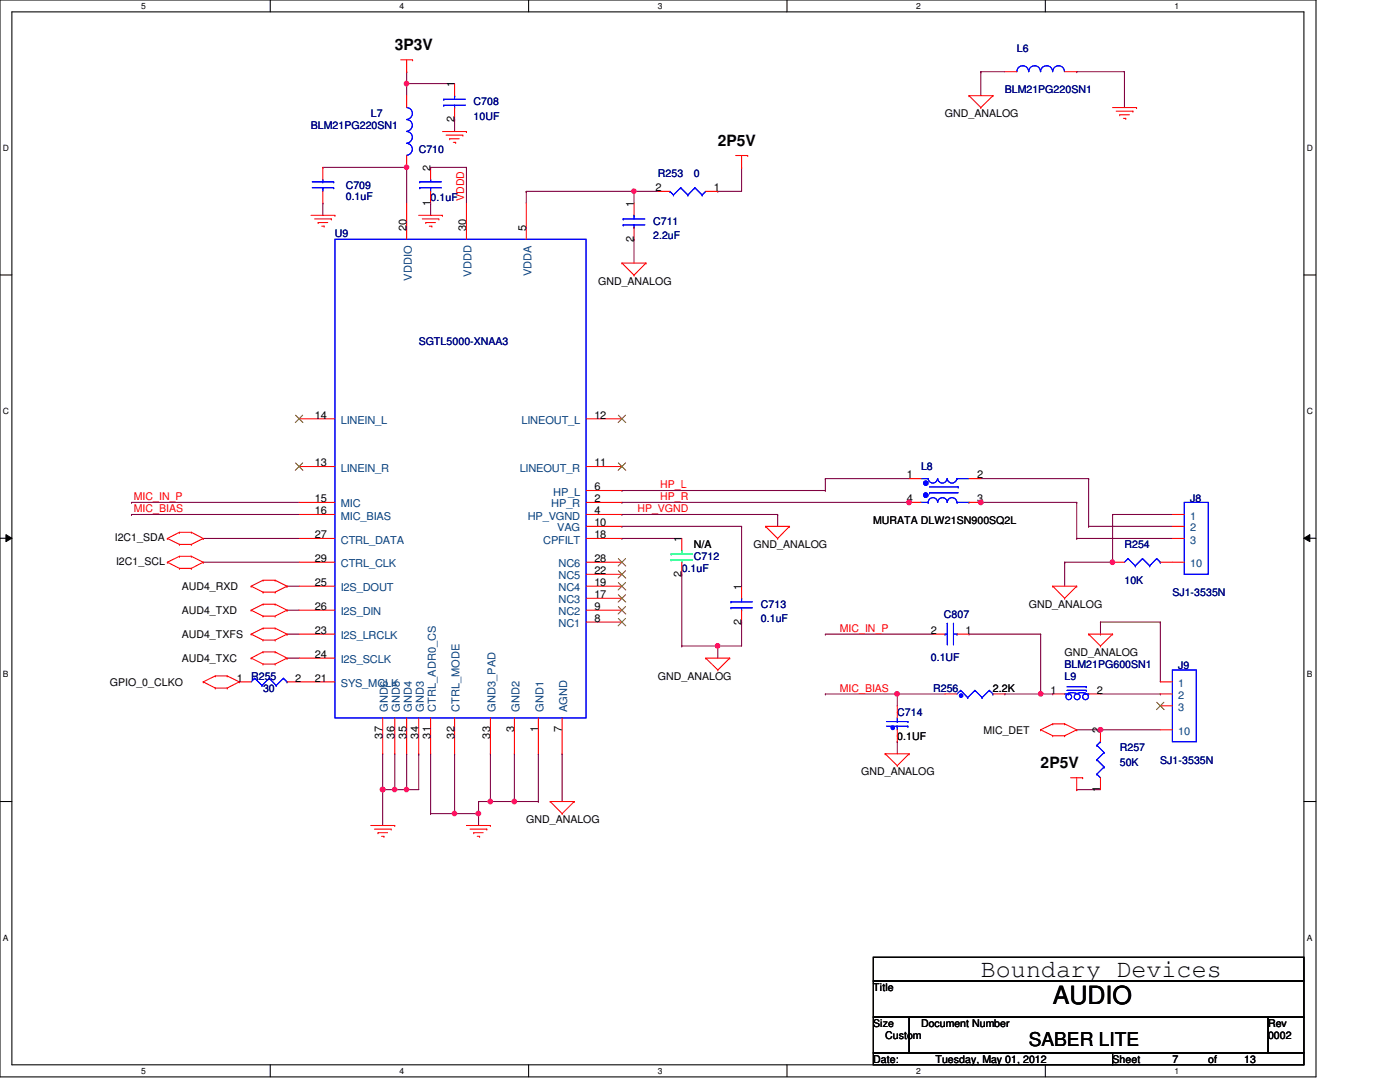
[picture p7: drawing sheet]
<svg xmlns="http://www.w3.org/2000/svg" width="279mm" height="216mm" viewBox="0 0 279 216" stroke-linecap="round" stroke-linejoin="round" font-family="sans-serif">
<path d="M0 0h262.6v214.9h-262.6zM2.4 2.4h257.8v210.1h-257.8z" fill="none" stroke="#000" stroke-width=".21"/>
<g fill="#fff">
<path d="M28.2 .3h.9v1.9h-.9z"/>
<path d="M28.2 212.7h.9v1.9h-.9z"/>
</g>
<path d="M53.9 0v2.4M53.9 212.5v2.3" fill="none" stroke="#000" stroke-width=".21"/>
<g fill="#fff">
<path d="M79.7 .3h.9v1.9h-.9z"/>
<path d="M79.7 212.7h.9v1.9h-.9z"/>
</g>
<path d="M105.5 0v2.4M105.5 212.5v2.3" fill="none" stroke="#000" stroke-width=".21"/>
<g fill="#fff">
<path d="M131.3 .3h.9v1.9h-.9z"/>
<path d="M131.3 212.7h.9v1.9h-.9z"/>
</g>
<path d="M157.1 0v2.4M157.1 212.5v2.3" fill="none" stroke="#000" stroke-width=".21"/>
<g fill="#fff">
<path d="M182.8 .3h1v1.9h-1z"/>
<path d="M182.8 212.7h1v1.9h-1z"/>
</g>
<path d="M208.6 0v2.4M208.6 212.5v2.3" fill="none" stroke="#000" stroke-width=".21"/>
<g fill="#fff">
<path d="M234.4 .3h.9v1.9h-.9z"/>
<path d="M234.4 212.7h.9v1.9h-.9z"/>
<path d="M.6 28.6h1.2v1.9h-1.2z"/>
<path d="M260.8 28.6h1.2v1.9h-1.2z"/>
<path d="M.6 81.1h1.2v1.9h-1.2z"/>
<path d="M260.8 81.1h1.2v1.9h-1.2z"/>
</g>
<path d="M0 54.9h2.4M260.2 54.9h2.4" fill="none" stroke="#000" stroke-width=".21"/>
<g fill="#fff">
<path d="M.6 133.6h1.1v2h-1.1z"/>
<path d="M260.8 133.6h1.2v2h-1.2z"/>
</g>
<path d="M0 107.4h2.4M260.2 107.4h2.4" fill="none" stroke="#000" stroke-width=".21"/>
<path d="M1.2 106.7l1.2 .7-1.2 .7zM260.2 107.4l1.2-.7v1.4z" fill="#000"/>
<path d="M1.2 106.7l1.2 .7-1.2 .7zM260.2 107.4l1.2-.7v1.4z" fill="none" stroke="#000" stroke-width=".2"/>
<g fill="#fff">
<path d="M.6 186.2h1.1v1.9h-1.1z"/>
<path d="M260.8 186.2h1.2v1.9h-1.2z"/>
</g>
<path d="M0 159.9h2.4M260.2 159.9h2.4" fill="none" stroke="#000" stroke-width=".21"/>
<path d="M200.5 138.5h.1M200.5 138.5h9.6M210.1 138.5h.1M219.6 138.5h12M231.6 138.5h.1" fill="none" stroke="#800040" stroke-width=".21"/>
<circle cx="207.7" cy="138.4" r=".46" fill="#f0f"/>
<circle cx="207.7" cy="138.4" r=".46" fill="none" stroke="#f0f" stroke-width=".21"/>
<path d="M179.1 138.5h.1M179.1 138.5v2.3M207.7 126.5h.1M207.7 126.5v12" fill="none" stroke="#800040" stroke-width=".21"/>
<circle cx="179" cy="138.4" r=".46" fill="#f0f"/>
<circle cx="179" cy="138.4" r=".46" fill="none" stroke="#f0f" stroke-width=".21"/>
<g fill="none" stroke="#800040" stroke-width=".21">
<path d="M164.7 138.5h.1M164.7 138.5h23.9M179.1 138.5h.1M193.4 126.5h.1M193.4 126.5h14.3M219.6 124.1h.1M219.6 126.5h.1M219.6 124.1h12M219.6 124.1v2.4M231.6 124.1h.1M231.6 124.1v12M179.1 148h.1"/>
<path d="M179.1 148v2.4M219.6 145.6h.1M219.6 145.6h12"/>
</g>
<circle cx="219.6" cy="145.6" r=".46" fill="#f0f"/>
<circle cx="219.6" cy="145.6" r=".46" fill="none" stroke="#f0f" stroke-width=".21"/>
<g fill="none" stroke="#800040" stroke-width=".21">
<path d="M217.3 95.5h.1M217.3 95.5v9.5M181.4 100.2h.1M181.4 100.2h2.4M212.5 112.2h.1M212.5 112.2v4.8M214.9 107.4h.1M214.9 100.2h.1M214.9 107.4h19.1M214.9 100.2v7.2M217.3 105h.1M217.3 105h16.7"/>
<path d="M214.9 157.6h.1M214.9 145.6h.1M214.9 157.6h4.7M214.9 145.6h4.7"/>
</g>
<circle cx="181.4" cy="100.2" r=".46" fill="#f0f"/>
<circle cx="181.4" cy="100.2" r=".46" fill="none" stroke="#f0f" stroke-width=".21"/>
<path d="M195.7 100.2h.1M195.7 100.2h19.2" fill="none" stroke="#800040" stroke-width=".21"/>
<circle cx="195.7" cy="100.2" r=".47" fill="#f0f"/>
<circle cx="195.7" cy="100.2" r=".47" fill="none" stroke="#f0f" stroke-width=".21"/>
<path d="M222 102.7h.1M222 112.2h.1M222 102.7h12M222 102.7v9.5" fill="none" stroke="#800040" stroke-width=".21"/>
<circle cx="222" cy="112.2" r=".46" fill="#f0f"/>
<circle cx="222" cy="112.2" r=".46" fill="none" stroke="#f0f" stroke-width=".21"/>
<g fill="none" stroke="#800040" stroke-width=".21">
<path d="M195.7 14.3h.1M195.7 14.3h4.8M195.7 14.3v4.8M214.9 14.3h.1M214.9 14.3h9.5M224.4 14.3h.1M224.4 14.3v7.2M124.1 97.9h.1M124.1 97.9h40.6M164.7 95.5h.1M164.7 97.9h.1M164.7 95.5h16.7"/>
<path d="M164.7 95.5v2.4M195.7 95.5h21.6M217.3 95.5h.1M124.1 100.2h.1M124.1 100.2h57.3M193.4 100.2h.1M193.4 100.2h2.3M212.5 112.2h.1M212.5 112.2h9.5M57.3 121.8h.1M57.3 126.5h.1M57.3 121.8h2.4"/>
<path d="M57.3 126.5h2.4M85.9 150.4h.1M85.9 150.4v11.9M90.7 150.4h.1M90.7 150.4v11.9M90.7 162.3h.1M90.7 162.3h4.8"/>
</g>
<circle cx="95.5" cy="162.3" r=".46" fill="#f0f"/>
<circle cx="95.5" cy="162.3" r=".46" fill="none" stroke="#f0f" stroke-width=".21"/>
<circle cx="90.7" cy="162.3" r=".45" fill="#f0f"/>
<circle cx="90.7" cy="162.3" r=".45" fill="none" stroke="#f0f" stroke-width=".21"/>
<g fill="none" stroke="#800040" stroke-width=".21">
<path d="M64.4 33.4h.1M64.4 33.4h16.8M85.9 33.4h.1M85.9 33.4h7.2M93.1 33.4h.1M93.1 33.4v7.2M64.4 40.6h.1M64.4 40.6v2.4M85.9 40.6h.1M85.9 40.6v2.4M40.6 112.2h.1M40.6 112.2h19.1"/>
<path d="M124.1 105h.1M124.1 107.4h.1M124.1 105h23.9M124.1 107.4h12M148 105h.1M148 105v12M155.2 102.7h.1M155.2 102.7v2.3M143.3 128.9h.1M143.3 128.9v2.4M81.2 157.6h.1M81.2 150.4h.1"/>
<path d="M81.2 157.6h2.4M81.2 150.4v7.2"/>
</g>
<circle cx="81.1" cy="157.5" r=".45" fill="#f0f"/>
<circle cx="81.1" cy="157.5" r=".45" fill="none" stroke="#f0f" stroke-width=".21"/>
<path d="M76.4 157.6h.1M76.4 157.6h2.4M95.5 159.9h.1M95.5 159.9h2.4" fill="none" stroke="#800040" stroke-width=".21"/>
<circle cx="76.4" cy="157.5" r=".46" fill="#f0f"/>
<circle cx="76.4" cy="157.5" r=".46" fill="none" stroke="#f0f" stroke-width=".21"/>
<path d="M78.8 157.6h.1M78.8 157.6h2.4" fill="none" stroke="#800040" stroke-width=".21"/>
<circle cx="78.8" cy="157.5" r=".45" fill="#f0f"/>
<circle cx="78.8" cy="157.5" r=".45" fill="none" stroke="#f0f" stroke-width=".21"/>
<path d="M76.4 150.4h.1M76.4 150.4v7.2M83.6 150.4h.1M83.6 150.4v7.2M97.9 159.9h4.8M102.7 150.4h.1M102.7 159.9h.1M102.7 150.4v9.5M107.4 150.4h.1M107.4 150.4v9.5M95.5 162.3h.1M95.5 162.3v2.4" fill="none" stroke="#800040" stroke-width=".21"/>
<circle cx="102.6" cy="159.9" r=".46" fill="#f0f"/>
<circle cx="102.6" cy="159.9" r=".46" fill="none" stroke="#f0f" stroke-width=".21"/>
<path d="M76.4 157.6h.1M76.4 157.6v7.1M78.8 150.4h.1M78.8 150.4v7.2M112.2 150.4h.1M112.2 150.4v9.5" fill="none" stroke="#800040" stroke-width=".21"/>
<circle cx="76.4" cy="157.5" r=".46" fill="#f0f"/>
<circle cx="76.4" cy="157.5" r=".46" fill="none" stroke="#f0f" stroke-width=".21"/>
<path d="M97.9 150.4h.1M97.9 150.4v9.5" fill="none" stroke="#800040" stroke-width=".21"/>
<circle cx="97.8" cy="159.9" r=".46" fill="#f0f"/>
<circle cx="97.8" cy="159.9" r=".46" fill="none" stroke="#f0f" stroke-width=".21"/>
<path d="M105 38.2h.1M105 38.2v2.4M126.5 38.2h.1M126.5 38.2v2.4M143.3 38.2h.1M148 33.4h.1M148 33.4v4.8h-4.7M126.5 47.8h.1M126.5 47.8v4.7M143.3 128.9h.1M143.3 128.9h4.7" fill="none" stroke="#800040" stroke-width=".21"/>
<circle cx="143.2" cy="128.9" r=".46" fill="#f0f"/>
<circle cx="143.2" cy="128.9" r=".46" fill="none" stroke="#f0f" stroke-width=".21"/>
<path d="M105 38.2h.1M105 38.2h21.5M136.1 114.6h.1M136.1 114.6v14.3M148 124.1h.1M148 124.1v4.8" fill="none" stroke="#800040" stroke-width=".21"/>
<circle cx="126.5" cy="38.2" r=".45" fill="#f0f"/>
<circle cx="126.5" cy="38.2" r=".45" fill="none" stroke="#f0f" stroke-width=".21"/>
<path d="M81.2 33.4h.1M81.2 33.4v7.2M126.5 38.2h.1M126.5 38.2h4.8M26.2 102.7h.1M26.2 102.7h33.5M124.1 102.7h.1M124.1 102.7h31.1" fill="none" stroke="#800040" stroke-width=".21"/>
<circle cx="81.1" cy="33.4" r=".45" fill="#f0f"/>
<circle cx="81.1" cy="33.4" r=".45" fill="none" stroke="#f0f" stroke-width=".21"/>
<path d="M81.2 16.7h.1M81.2 16.7v2.4M90.7 23.9h.1M90.7 23.9v2.3M26.2 100.2h.1M26.2 100.2h33.5M40.6 107.4h.1M40.6 107.4h19.1M85.9 162.3h.1M85.9 162.3h4.8" fill="none" stroke="#800040" stroke-width=".21"/>
<circle cx="81.1" cy="16.7" r=".46" fill="#f0f"/>
<circle cx="81.1" cy="16.7" r=".46" fill="none" stroke="#f0f" stroke-width=".21"/>
<g fill="none" stroke="#800040" stroke-width=".21">
<path d="M81.2 16.7h.1M81.2 14.3h.1M81.2 16.7h9.5M81.2 14.3v2.4M57.3 117h.1M57.3 117h2.4M57.3 131.3h.1M57.3 131.3h2.4M136.1 128.9h.1M136.1 128.9h7.2M164.7 126.5h.1M164.7 126.5h21.5"/>
<path d="M95.5 159.9h.1M95.5 159.9v2.4M102.7 159.9h4.7M107.4 159.9h.1"/>
</g>
<g fill="none" stroke="#f00" stroke-width=".21">
<path d="M80 11.9h2.3M81.2 14.3h.1M81.2 11.9v2.4M82.3 11.9h.1M193.4 19.1h.1M193.4 19.1h4.8M193.4 19.1l2.3 2.4M198.2 19.1h.1M198.2 19.1l-2.5 2.4M64.4 33.4v2.4M64.4 38.2v2.4M88.3 26.2h4.8"/>
<path d="M89 27h3.4M89.7 27.7h.1M89.7 27.7h2M90.5 28.4h.4M90.9 28.4h.1M92.4 27h.1M93.1 26.2h.1M131.3 38.2h2.4M140.8 38.2h2.5M146.8 31h2.4M148 33.4h.1M148 31v2.4"/>
<path d="M149.2 31h.1M195.7 21.5h.1M222 21.5h4.8M222.8 22.2h3.3M223.5 22.9h.1M223.5 22.9h1.9M224.2 23.6h.5M224.7 23.6h.1M226.1 22.2h.1M226.8 21.5h.1M62.1 43h4.7M62.8 43.7h3.3"/>
<path d="M63.5 44.4h.1M63.5 44.4h1.9M64.2 45.1h.5M64.7 45.1h.1M66.1 43.7h.1M66.8 43h.1M83.6 43h4.7M84.3 43.7h3.3M85 44.4h.1M85 44.4h1.9M85.7 45.1h.5M86.2 45.1h.1"/>
<path d="M87.6 43.7h.1M88.3 43h.1M124.1 52.5h.1M124.1 52.5h4.8M124.1 52.5l2.4 2.4M126.5 54.9h.1M128.9 52.5h.1M128.9 52.5l-2.4 2.4M33.4 112.2h.1M33.4 107.4h.1M33.4 112.2l2.4 1.2M33.4 107.4l2.4 1.2"/>
<path d="M35.8 113.4h.1M35.8 111h.1M35.8 108.6h.1M35.8 106.2h.1M35.8 113.4h2.4M35.8 111h2.4M35.8 111l-2.4 1.2M35.8 108.6h2.4M35.8 106.2h2.4M35.8 106.2l-2.4 1.2M38.2 113.4h.1M38.2 111h.1"/>
<path d="M38.2 108.6h.1M38.2 106.2h.1M38.2 111l2.4 1.2M38.2 106.2l2.4 1.2M40.6 112.2h.1M40.6 107.4h.1M40.6 112.2l-2.4 1.2M40.6 107.4l-2.4 1.2M50.1 117h.1M50.1 117l2.4 1.2M52.5 115.8h.1M52.5 118.2h.1"/>
<path d="M52.5 115.8l-2.4 1.2M52.5 115.8h2.4M52.5 118.2h2.4M54.9 115.8h.1M54.9 118.2h.1M54.9 115.8l2.4 1.2M57.3 117h.1M57.3 117l-2.4 1.2M152.8 105h.1M152.8 105h4.8M152.8 105l2.4 2.4M155.2 107.4h.1"/>
<path d="M157.6 105h.1M157.6 105l-2.4 2.4M210.1 117h.1M210.1 117h4.8M210.1 117l2.4 2.4M212.5 119.4h.1M214.9 117h.1M214.9 117l-2.4 2.4M222 112.2h2.4M231.6 112.2h2.4M40.6 136.1h.1M40.6 136.1l2.4 1.2"/>
<path d="M43 134.9h.1M43 137.3h.1M43 134.9l-2.4 1.2M43 134.9h2.3M43 137.3h2.3M45.3 134.9h.1M45.3 137.3h.1M45.3 134.9l2.5 1.2M47.8 136.1h.1M47.8 136.1l-2.5 1.2M50.1 126.5h.1M50.1 121.8h.1"/>
<path d="M50.1 131.3h.1M50.1 126.5l2.4 1.2M50.1 121.8l2.4 1.1M50.1 131.3l2.4 1.2M52.5 125.3h.1M52.5 127.7h.1M52.5 120.6h.1M52.5 122.9h.1M52.5 130.1h.1M52.5 132.5h.1M52.5 125.3l-2.4 1.2M52.5 125.3h2.4"/>
<path d="M52.5 127.7h2.4M52.5 120.6l-2.4 1.2M52.5 120.6h2.4M52.5 122.9h2.4M52.5 130.1l-2.4 1.2M52.5 130.1h2.4M52.5 132.5h2.4M54.9 125.3h.1M54.9 127.7h.1M54.9 120.6h.1M54.9 122.9h.1M54.9 130.1h.1"/>
<path d="M54.9 132.5h.1M54.9 125.3l2.4 1.2M54.9 120.6l2.4 1.2M54.9 130.1l2.4 1.2M57.3 126.5h.1M57.3 121.8h.1M57.3 131.3h.1M57.3 126.5l-2.4 1.2M57.3 121.8l-2.4 1.1M57.3 131.3l-2.4 1.2M140.8 131.3h.1M140.8 131.3h4.8"/>
<path d="M140.8 131.3l2.5 2.4M143.3 133.7h.1M145.6 131.3h.1M145.6 131.3l-2.3 2.4M217.3 126.5h.1M217.3 126.5h4.7M217.3 126.5l2.3 2.4M219.6 128.9h.1M222 126.5h.1M222 126.5l-2.4 2.4M109.8 159.9h.1M109.8 159.9h4.8"/>
<path d="M109.8 159.9l2.4 2.4M114.6 159.9h.1M114.6 159.9l-2.4 2.4M176.7 150.4h.1M176.7 150.4h4.7M176.7 150.4l2.4 2.4M179.1 152.8h.1M181.4 150.4h.1M181.4 150.4l-2.3 2.4M207.7 145.6h.1M207.7 145.6l2.4 1.2M210.1 144.4h.1"/>
<path d="M210.1 146.8h.1M210.1 144.4l-2.4 1.2M210.1 144.4h2.4M210.1 146.8h2.4M212.5 144.4h.1M212.5 146.8h.1M212.5 144.4l2.4 1.2M213.7 155.2h2.4M214.9 145.6h.1M214.9 157.6h.1M214.9 145.6l-2.4 1.2M214.9 155.2v2.4"/>
<path d="M216.1 155.2h.1M74 164.7h4.8M74.7 165.4h3.4M75.4 166.2h.1M75.4 166.2h1.9M76.2 166.9h.4M76.6 166.9h.1M78.1 165.4h.1M78.8 164.7h.1M93.1 164.7h4.8M93.8 165.4h3.4M94.5 166.2h.1"/>
<path d="M94.5 166.2h1.9M95.2 166.9h.5M95.7 166.9h.1M97.2 165.4h.1M97.9 164.7h.1M112.2 162.3h.1"/>
</g>
<path d="M174.3 191h85.9v4.7h-85.9zM174.3 195.7h85.9v7.2h-85.9zM174.3 202.9h7.1v7.2h-7.1zM174.3 210.1h47.7v2.4h-47.7zM181.4 202.9h71.7v7.2h-71.7zM222 210.1h38.2v2.4h-38.2zM253.1 202.9h7.1v7.2h-7.1z" fill="none" stroke="#000" stroke-width=".21"/>
<g fill="none" stroke="#00f" stroke-width=".21">
<path d="M62.3 37.5h4.3M62.3 36.3h4.3M64.4 36.3h.1M64.4 37.5h.1M64.4 35.8v.5M64.4 37.5v.7M66.6 37.5h.1M66.6 36.3h.1M133.7 38.2h.1M133.7 38.2l.7 .7M134.4 38.9h.1M135.8 37.5h.1"/>
<path d="M135.8 37.5l1.5 1.4M135.8 37.5l-1.4 1.4M137.3 38.9h.1M138.7 37.5h.1M138.7 37.5l1.4 1.4M138.7 37.5l-1.4 1.4M140.1 38.9h.1M140.8 38.2l-.7 .7M225.1 111.5h.1M225.1 111.5l-.7 .7M225.1 111.5l1.5 1.4M226.6 112.9h.1"/>
<path d="M228 111.5h.1M228 111.5l-1.4 1.4M228 111.5l1.4 1.4M229.4 112.9h.1M230.8 111.5h.1M230.8 111.5l-1.4 1.4M230.8 111.5l.8 .7M231.6 112.2h.1M191.7 137.8h.1M191.7 137.8l-.7 .7M191.7 137.8l1.4 1.4M193.1 139.2h.1"/>
<path d="M194.6 137.8h.1M194.6 137.8l-1.5 1.4M194.6 137.8l1.4 1.4M196 139.2h.1M197.4 137.8h.1M197.4 137.8l-1.4 1.4M197.4 137.8l.8 .7M198.2 138.5h.1"/>
</g>
<circle cx="191.8" cy="138.8" r=".34" fill="#00f"/>
<g fill="none" stroke="#00f" stroke-width=".21">
<path d="M191.7 137.8h.1M191.7 137.8l-.7 .7M191.7 137.8l1.4 1.4M193.1 139.2h.1M194.6 137.8h.1M194.6 137.8l-1.5 1.4M194.6 137.8l1.4 1.4M196 139.2h.1M197.4 137.8h.1M197.4 137.8l-1.4 1.4M197.4 137.8l.8 .7M198.2 138.5h.1"/>
<circle cx="191.8" cy="138.8" r=".34"/>
</g>
<circle cx="191.8" cy="138.8" r=".34" fill="#00f"/>
<g fill="none" stroke="#00f" stroke-width=".21">
<path d="M202.9 14.3a1.16 1.16 0 0 1 1.2-1.2 1.16 1.16 0 0 1 1.2 1.2M205.3 14.3a1.16 1.16 0 0 1 1.2-1.2 1.16 1.16 0 0 1 1.1 1.2M207.7 14.3a1.19 1.19 0 0 1 1.2-1.2 1.19 1.19 0 0 1 1.2 1.2M210.1 14.3a1.16 1.16 0 0 1 1.2-1.2 1.16 1.16 0 0 1 1.1 1.2M183.8 95.5h1.5M184.8 96.2h.1M185.3 95.5h.1M185.5 98.3h.1M185.5 97.2h5.7M185.5 98.3h5.7M187.1 95.5a.93 .93 0 0 1-.9 .9 .93 .93 0 0 1-.9-.9M189 95.5a.93 .93 0 0 1-.9 .9 .93 .93 0 0 1-.9-.9"/>
<path d="M191 95.5a.95 .95 0 0 1-1 .9 .95 .95 0 0 1-.9-.9M191 95.5h.1M191 95.5h2.4M191.2 97.2h.1M148 119.4h.1M148 119.4v.7M183.8 100.2h1.5M185.3 100.2h.1M185.3 100.2a.93 .93 0 0 1 .9-.9 .93 .93 0 0 1 .9 .9M187.2 100.2a.93 .93 0 0 1 .9-.9 .93 .93 0 0 1 .9 .9M189.1 100.2a.95 .95 0 0 1 .9-.9 .95 .95 0 0 1 1 .9M191 100.2h.1"/>
<path d="M191 100.2h2.4M145.9 120.1h.1M145.9 121.3h.1M145.9 120.1h4.3M145.9 121.3h4.3M148 121.8h.1M148 121.3v.5"/>
<circle cx="191.8" cy="138.8" r=".34"/>
</g>
<path d="M200.5 14.3h2.4M212.5 14.3h2.4M148 117v2.4M148 121.8v2.3M188.6 138.5h2.4M198.2 138.5h2.3" fill="none" stroke="#f00" stroke-width=".21"/>
<circle cx="184.7" cy="98.8" r=".46" fill="#00f"/>
<circle cx="184.7" cy="98.8" r=".46" fill="none" stroke="#00f" stroke-width=".21"/>
<circle cx="184.8" cy="96.4" r=".45" fill="#00f"/>
<g fill="none" stroke="#00f" stroke-width=".21">
<path d="M183.8 95.5h1.5M184.8 96.2h.1M185.3 95.5h.1M185.5 98.3h.1M185.5 97.2h5.7M185.5 98.3h5.7M187.1 95.5a.93 .93 0 0 1-.9 .9 .93 .93 0 0 1-.9-.9M189 95.5a.93 .93 0 0 1-.9 .9 .93 .93 0 0 1-.9-.9M191 95.5a.95 .95 0 0 1-1 .9 .95 .95 0 0 1-.9-.9M191 95.5h.1M191 95.5h2.4M191.2 97.2h.1"/>
<path d="M183.8 100.2h1.5M185.3 100.2h.1M185.3 100.2a.93 .93 0 0 1 .9-.9 .93 .93 0 0 1 .9 .9M187.2 100.2a.93 .93 0 0 1 .9-.9 .93 .93 0 0 1 .9 .9M189.1 100.2a.95 .95 0 0 1 .9-.9 .95 .95 0 0 1 1 .9M191 100.2h.1M191 100.2h2.4"/>
<circle cx="184.8" cy="96.4" r=".45"/>
</g>
<circle cx="184.7" cy="98.8" r=".46" fill="#00f"/>
<circle cx="184.7" cy="98.8" r=".46" fill="none" stroke="#00f" stroke-width=".21"/>
<circle cx="184.8" cy="96.4" r=".45" fill="#00f"/>
<g fill="none" stroke="#00f" stroke-width=".21">
<path d="M88.6 19.8h.1M88.6 19.8h4.3M90.7 19.1h.1M90.7 19.1v.7M83.8 37.5h.1M83.8 36.3h.1M83.8 37.5h4.3M83.8 36.3h4.3M85.9 38.2h.1M85.9 35.8h.1M85.9 35.8v.5M85.9 37.5v.7"/>
<path d="M88.6 21h.1M88.6 21h4.3M90.7 21.5h.1M90.7 21v.5M176.9 144h4.3M176.9 144.9h4.3M179.1 144h.1M179.1 143.3v.7M181.2 144h.1M181.2 144.9h.1M218.9 148.7h.1M218.9 154.5h.1"/>
<path d="M218.9 151.6h.1M218.9 148.7l1.4 1.5M218.9 154.5l.7 .7M218.9 151.6l1.4 1.4M219.6 148h.1M219.6 148l-.7 .7M220.3 150.2h.1M220.3 153h.1M220.3 150.2l-1.4 1.4M220.3 153l-1.4 1.5"/>
<circle cx="184.8" cy="96.4" r=".45"/>
</g>
<path d="M90.7 16.7v2.4M85.9 33.4v2.4M85.9 38.2v2.4M90.7 21.5v2.4M181.4 95.5h2.4M193.4 95.5h2.3M136.1 107.4v2.4M136.1 112.2v2.4M181.4 100.2h2.4M193.4 100.2h2.3M219.6 145.6v2.4M219.6 155.2v2.4" fill="none" stroke="#f00" stroke-width=".21"/>
<path d="M133.9 110.5h.1M133.9 111.7h.1M133.9 110.5h4.3M133.9 111.7h4.3M136.1 109.8h.1M136.1 112.2h.1M136.1 109.8v.7M136.1 111.7v.5" fill="none" stroke="#00ff80" stroke-width=".21"/>
<circle cx="178.2" cy="145.2" r=".34" fill="#00f"/>
<g fill="none" stroke="#00f" stroke-width=".21">
<path d="M176.9 144h4.3M176.9 144.9h4.3M179.1 144.9h.1M179.1 144h.1M179.1 143.3v.7M179.1 144.9v.7M181.2 144h.1M181.2 144.9h.1"/>
<circle cx="178.2" cy="145.2" r=".34"/>
</g>
<circle cx="178.2" cy="145.2" r=".34" fill="#00f"/>
<g fill="none" stroke="#00f" stroke-width=".21">
<path d="M81.2 21.5a1.19 1.19 0 0 1 1.1 1.1 1.19 1.19 0 0 1-1.1 1.2M81.2 23.9a1.16 1.16 0 0 1 1.1 1.1 1.16 1.16 0 0 1-1.1 1.2M81.2 26.2a1.16 1.16 0 0 1 1.1 1.2 1.16 1.16 0 0 1-1.1 1.2M81.2 28.6a1.19 1.19 0 0 1 1.1 1.2 1.19 1.19 0 0 1-1.1 1.2M66.8 47.8h50.2v95.5h-50.2zM124.4 43.7h.1M124.4 44.9h.1M124.4 43.7h4.3M124.4 44.9h4.3M126.5 43h.1M126.5 45.3h.1M126.5 43v.7"/>
<path d="M126.5 44.9v.4M236.3 100.2h4.8v14.4h-4.8zM50.8 135.3h.1M50.8 135.3l-.7 .8M50.8 135.3l1.5 1.5M52.3 136.8h.1M53.7 135.3h.1M53.7 135.3l-1.4 1.5M53.7 135.3l1.4 1.5M55.1 136.8h.1M56.6 135.3h.1M56.6 135.3l-1.5 1.5"/>
<path d="M56.6 135.3l.7 .8M57.3 136.1h.1M188.6 126.5h.1M188.6 126.5h.5M189.1 124.4h.1M189.1 124.4v4.3M190.3 124.4h.1M190.3 124.4v4.3M190.3 126.5h.7M191 126.5h.1M212.5 138.5h.7M212.9 137.8h3.9"/>
<path d="M212.9 137h3.9M213.1 138.3l.9-.1 .9 .2M213.2 138.5h.1M215.1 138.3l.8-.1 .9 .2M216.5 138.5h.8M216.8 137.8h.1M216.8 137h.1M217.3 138.5h.1M234 133.7h4.8v14.3h-4.8zM179.1 144.9h.1M179.1 144.9v.7"/>
<circle cx="213.3" cy="139" r=".57"/>
<circle cx="215" cy="139" r=".58"/>
<circle cx="216.6" cy="139" r=".57"/>
<circle cx="178.2" cy="145.2" r=".34"/>
</g>
<g fill="none" stroke="#f00" stroke-width=".21">
<path d="M81.2 19.1v2.4M81.2 31v2.4M81.2 40.6v7.2M93.1 40.6v7.2M105 40.6v7.2M126.5 40.6v2.4M126.5 45.3v2.5M59.7 83.6h7.1M59.7 93.1h7.1M117 83.6h7.1M117 97.9h7.1M117 93.1h7.1"/>
<path d="M59.7 102.7h7.1M59.7 107.4h7.1M59.7 112.2h7.1M59.7 117h7.1M59.7 100.2h7.1M117 102.7h7.1M117 105h7.1M117 107.4h7.1M117 112.2h7.1M117 114.6h7.1M117 117h7.1M117 100.2h7.1"/>
<path d="M117 119.4h7.1M234 102.7h2.3M234 105h2.3M234 107.4h2.3M234 112.2h2.3M47.8 136.1h2.3M57.3 136.1h9.5M59.7 126.5h7.1M59.7 131.3h7.1M59.7 121.8h7.1M117 121.8h7.1M117 124.1h7.1"/>
<path d="M186.2 126.5h2.4M191 126.5h2.4M210.1 138.5h2.4M217.3 138.5h2.3M231.6 136.1h2.4M231.6 138.5h2.4M76.4 143.3v7.1M78.8 143.3v7.1M81.2 143.3v7.1M83.6 143.3v7.1M85.9 143.3v7.1M90.7 143.3v7.1"/>
<path d="M97.9 143.3v7.1M102.7 143.3v7.1M107.4 143.3v7.1M112.2 143.3v7.1M179.1 140.8v2.5M179.1 145.6v2.4M231.6 140.8h2.4M231.6 145.6h2.4"/>
</g>
<g fill="none" stroke="#804000" stroke-width=".2">
<path d="M59 82.8l1.5 1.5M59 92.4l1.5 1.5M60.4 82.8l-1.5 1.5M60.4 92.4l-1.5 1.5M123.4 82.8l1.5 1.5M123.4 92.4l1.5 1.5M124.8 82.8l-1.4 1.5M124.8 92.4l-1.4 1.5M123.4 113.9l1.5 1.5M123.4 116.2l1.5 1.5M123.4 111.5l1.5 1.4M123.4 118.7l1.5 1.4"/>
<path d="M124.8 113.9l-1.4 1.5M124.8 116.2l-1.4 1.5M124.8 111.5l-1.4 1.4M124.8 118.7l-1.4 1.4M123.4 123.4l1.5 1.5M123.4 121l1.5 1.5M124.8 123.4l-1.4 1.5M124.8 121l-1.4 1.5M230.8 140.1l1.5 1.5M232.3 140.1l-1.5 1.5"/>
</g>
<circle cx="207.7" cy="138.4" r=".46" fill="#f0f"/>
<circle cx="207.7" cy="138.4" r=".46" fill="none" stroke="#f0f" stroke-width=".21"/>
<circle cx="179" cy="138.4" r=".46" fill="#f0f"/>
<circle cx="179" cy="138.4" r=".46" fill="none" stroke="#f0f" stroke-width=".21"/>
<circle cx="219.6" cy="145.6" r=".46" fill="#f0f"/>
<circle cx="219.6" cy="145.6" r=".46" fill="none" stroke="#f0f" stroke-width=".21"/>
<circle cx="181.4" cy="100.2" r=".46" fill="#f0f"/>
<circle cx="181.4" cy="100.2" r=".46" fill="none" stroke="#f0f" stroke-width=".21"/>
<circle cx="195.7" cy="100.2" r=".47" fill="#f0f"/>
<circle cx="195.7" cy="100.2" r=".47" fill="none" stroke="#f0f" stroke-width=".21"/>
<circle cx="222" cy="112.2" r=".46" fill="#f0f"/>
<circle cx="222" cy="112.2" r=".46" fill="none" stroke="#f0f" stroke-width=".21"/>
<circle cx="95.5" cy="162.3" r=".46" fill="#f0f"/>
<circle cx="95.5" cy="162.3" r=".46" fill="none" stroke="#f0f" stroke-width=".21"/>
<circle cx="90.7" cy="162.3" r=".45" fill="#f0f"/>
<circle cx="90.7" cy="162.3" r=".45" fill="none" stroke="#f0f" stroke-width=".21"/>
<circle cx="81.1" cy="157.5" r=".45" fill="#f0f"/>
<circle cx="81.1" cy="157.5" r=".45" fill="none" stroke="#f0f" stroke-width=".21"/>
<circle cx="76.4" cy="157.5" r=".46" fill="#f0f"/>
<circle cx="76.4" cy="157.5" r=".46" fill="none" stroke="#f0f" stroke-width=".21"/>
<circle cx="78.8" cy="157.5" r=".45" fill="#f0f"/>
<circle cx="78.8" cy="157.5" r=".45" fill="none" stroke="#f0f" stroke-width=".21"/>
<circle cx="102.6" cy="159.9" r=".46" fill="#f0f"/>
<circle cx="102.6" cy="159.9" r=".46" fill="none" stroke="#f0f" stroke-width=".21"/>
<circle cx="76.4" cy="157.5" r=".46" fill="#f0f"/>
<circle cx="76.4" cy="157.5" r=".46" fill="none" stroke="#f0f" stroke-width=".21"/>
<circle cx="97.8" cy="159.9" r=".46" fill="#f0f"/>
<circle cx="97.8" cy="159.9" r=".46" fill="none" stroke="#f0f" stroke-width=".21"/>
<circle cx="143.2" cy="128.9" r=".46" fill="#f0f"/>
<circle cx="143.2" cy="128.9" r=".46" fill="none" stroke="#f0f" stroke-width=".21"/>
<circle cx="126.5" cy="38.2" r=".45" fill="#f0f"/>
<circle cx="126.5" cy="38.2" r=".45" fill="none" stroke="#f0f" stroke-width=".21"/>
<circle cx="81.1" cy="33.4" r=".45" fill="#f0f"/>
<circle cx="81.1" cy="33.4" r=".45" fill="none" stroke="#f0f" stroke-width=".21"/>
<circle cx="81.1" cy="16.7" r=".46" fill="#f0f"/>
<circle cx="81.1" cy="16.7" r=".46" fill="none" stroke="#f0f" stroke-width=".21"/>
<g font-size="5">
<text x="195.7" y="194.9">Boundary Devices</text>
<text x="210.1" y="200.2">AUDIO</text>
</g>
<text font-size="3.8" x="205.3" y="208.7">SABER LITE</text>
<g font-size="3.1">
<text x="78.8" y="10">3P3V</text>
<text x="143.3" y="29.1">2P5V</text>
<text x="207.7" y="153.3">2P5V</text>
</g>
<g font-size="2.2">
<text x="90.7" y="17.4" transform="rotate(-90 90.7 17.4)">1</text>
<text x="90.7" y="24.3" transform="rotate(-90 90.7 24.3)">2</text>
<text x="85.9" y="34.2" transform="rotate(-90 85.9 34.2)">2</text>
<text x="85.9" y="41.1" transform="rotate(-90 85.9 41.1)">1</text>
<text x="126.5" y="41.3" transform="rotate(-90 126.5 41.3)">1</text>
<text x="130.9" y="38.1">2</text>
<text x="142.5" y="38.1">1</text>
<text x="81.1" y="46.1" transform="rotate(-90 81.1 46.1)">20</text>
<text x="93" y="46.1" transform="rotate(-90 93 46.1)">30</text>
<text x="105" y="46.1" transform="rotate(-90 105 46.1)">5</text>
<text x="126.5" y="48.2" transform="rotate(-90 126.5 48.2)">2</text>
<text x="62.8" y="83.5">14</text>
<text x="118.6" y="83.5">12</text>
<text x="62.8" y="93">13</text>
<text x="118.6" y="93">11</text>
<text x="181" y="95.5">1</text>
<text x="195" y="95.5">2</text>
<text x="62.8" y="100.2">15</text>
<text x="118.6" y="97.8">6</text>
<text x="118.6" y="100.2">2</text>
<text x="181" y="100.2">4</text>
<text x="195" y="100.2">3</text>
<text x="62.8" y="107.4">27</text>
<text x="62.8" y="102.6">16</text>
<text x="118.6" y="107.4">18</text>
<text x="118.6" y="102.6">4</text>
<text x="118.6" y="105">10</text>
<text x="62.8" y="112.1">29</text>
<text x="118.6" y="112.1">28</text>
<text x="136" y="108.2" transform="rotate(-90 136 108.2)">1</text>
<text x="62.8" y="116.9">25</text>
<text x="118.6" y="114.6">22</text>
<text x="118.6" y="116.9">19</text>
<text x="118.6" y="119.3">17</text>
<text x="136" y="115.1" transform="rotate(-90 136 115.1)">2</text>
<text x="148" y="117.7" transform="rotate(-90 148 117.7)">1</text>
<text x="62.8" y="121.7">26</text>
<text x="118.6" y="124.1">8</text>
<text x="118.6" y="121.7">9</text>
<text x="148" y="124.6" transform="rotate(-90 148 124.6)">2</text>
<text x="62.8" y="131.3">24</text>
<text x="62.8" y="126.5">23</text>
<text x="185.8" y="126.5">2</text>
<text x="192.7" y="126.5">1</text>
<text x="47.3" y="136">1</text>
<text x="58.9" y="136">2</text>
<text x="62.8" y="136">21</text>
<text x="209.6" y="138.4">1</text>
<text x="218.9" y="138.4">2</text>
<text x="76.3" y="147.4" transform="rotate(-90 76.3 147.4)">37</text>
<text x="78.7" y="147.4" transform="rotate(-90 78.7 147.4)">36</text>
<text x="81.1" y="147.4" transform="rotate(-90 81.1 147.4)">35</text>
<text x="83.5" y="147.4" transform="rotate(-90 83.5 147.4)">34</text>
<text x="85.9" y="147.4" transform="rotate(-90 85.9 147.4)">31</text>
<text x="90.7" y="147.4" transform="rotate(-90 90.7 147.4)">32</text>
<text x="97.8" y="147.4" transform="rotate(-90 97.8 147.4)">33</text>
<text x="102.6" y="146.1" transform="rotate(-90 102.6 146.1)">3</text>
<text x="107.4" y="146.1" transform="rotate(-90 107.4 146.1)">1</text>
<text x="112.1" y="146.1" transform="rotate(-90 112.1 146.1)">7</text>
<text x="219.6" y="146.3" transform="rotate(-90 219.6 146.3)">2</text>
<text x="219.6" y="158.1" transform="rotate(-90 219.6 158.1)">1</text>
</g>
<g font-size="2.2" fill="#004080">
<text x="82.2" y="56" transform="rotate(-90 82.2 56)">VDDIO</text>
<text x="94.1" y="55.2" transform="rotate(-90 94.1 55.2)">VDDD</text>
<text x="106" y="55.1" transform="rotate(-90 106 55.1)">VDDA</text>
<text x="68" y="84.6">LINEIN_L</text>
<text x="104.1" y="84.6">LINEOUT_L</text>
<text x="68" y="94.1">LINEIN_R</text>
<text x="103.7" y="94.1">LINEOUT_R</text>
<text x="68" y="101.3">MIC</text>
<text x="110" y="101.3">HP_R</text>
<text x="110.4" y="98.9">HP_L</text>
<text x="68" y="103.7">MIC_BIAS</text>
<text x="105.3" y="103.7">HP_VGND</text>
<text x="111.2" y="106">VAG</text>
<text x="237.5" y="103.7">1</text>
<text x="237.5" y="106">2</text>
<text x="68" y="108.5">CTRL_DATA</text>
<text x="68" y="113.2">CTRL_CLK</text>
<text x="108.4" y="108.5">CPFILT</text>
<text x="111.5" y="113.2">NC6</text>
<text x="237.5" y="108.5">3</text>
<text x="237.5" y="113.2">10</text>
<text x="68" y="118">I2S_DOUT</text>
<text x="111.5" y="115.6">NC5</text>
<text x="111.5" y="118">NC4</text>
<text x="68" y="122.8">I2S_DIN</text>
<text x="111.5" y="125.1">NC1</text>
<text x="111.5" y="120.4">NC3</text>
<text x="111.5" y="122.8">NC2</text>
<text x="68" y="127.6">I2S_LRCLK</text>
<text x="68" y="132.3">I2S_SCLK</text>
<text x="68" y="137.1">SYS_MCLK</text>
<text x="235.2" y="137.1">1</text>
<text x="77.4" y="142.1" transform="rotate(-90 77.4 142.1)">GND6</text>
<text x="79.8" y="142.1" transform="rotate(-90 79.8 142.1)">GND5</text>
<text x="82.2" y="142.1" transform="rotate(-90 82.2 142.1)">GND4</text>
<text x="84.6" y="142.1" transform="rotate(-90 84.6 142.1)">GND3</text>
<text x="87" y="142.1" transform="rotate(-90 87 142.1)">CTRL_ADR0_CS</text>
<text x="91.7" y="142.1" transform="rotate(-90 91.7 142.1)">CTRL_MODE</text>
<text x="98.9" y="142.1" transform="rotate(-90 98.9 142.1)">GND3_PAD</text>
<text x="103.7" y="142.1" transform="rotate(-90 103.7 142.1)">GND2</text>
<text x="108.5" y="142.1" transform="rotate(-90 108.5 142.1)">GND1</text>
<text x="113.2" y="142.1" transform="rotate(-90 113.2 142.1)">AGND</text>
<text x="235.2" y="139.5">2</text>
<text x="235.2" y="141.9">3</text>
<text x="235.2" y="146.6">10</text>
</g>
<g font-size="2.1" fill="#000080">
<text x="202.9" y="10.3">L6</text>
<text x="74" y="23.4">L7</text>
<text x="94.5" y="21">C708</text>
<text x="94.5" y="23.9">10UF</text>
<text x="200.5" y="18.6">BLM21PG220SN1</text>
<text x="62.1" y="25.8">BLM21PG220SN1</text>
<text x="83.6" y="30.6">C710</text>
<text x="131.3" y="35.3">R253</text>
<text x="138.5" y="35.3">0</text>
<text x="69" y="37.8">C709</text>
<text x="69" y="39.9">0.1uF</text>
<text x="85.9" y="40.1">0.1uF</text>
<text x="66.8" y="47.3">U9</text>
<text x="130.3" y="44.9">C711</text>
<text x="130.3" y="47.8">2.2uF</text>
<text x="83.6" y="68.8">SGTL5000-XNAA3</text>
<text x="183.8" y="93.9">L8</text>
<text x="237.5" y="100.1">J8</text>
<text x="138.5" y="111.8">C712</text>
<text x="224.4" y="109.4">R254</text>
<text x="136.1" y="114.1">0.1uF</text>
<text x="224.4" y="116.5">10K</text>
<text x="234" y="118.9">SJ1-3535N</text>
<text x="151.8" y="121.3">C713</text>
<text x="151.8" y="124.2">0.1uF</text>
<text x="188.4" y="123.2">C807</text>
<text x="185.8" y="131.8">0.1UF</text>
<text x="50.1" y="135.6">R255</text>
<text x="212.5" y="135.6">L9</text>
<text x="212.5" y="133.3">BLM21PG600SN1</text>
<text x="235.2" y="133.5">J9</text>
<text x="52.5" y="138">30</text>
<text x="179.1" y="142.8">C714</text>
<text x="186.2" y="138">R256</text>
<text x="223.5" y="149.9">R257</text>
<text x="223.5" y="152.8">50K</text>
<text x="231.6" y="152.4">SJ1-3535N</text>
</g>
<g font-size="2.1">
<text x="188.6" y="23.4">GND_ANALOG</text>
<text x="119.4" y="56.9">GND_ANALOG</text>
<text x="22.9" y="107.9">I2C1_SDA</text>
<text x="174.3" y="104.6">MURATA DLW21SN900SQ2L</text>
<text x="23.2" y="112.7">I2C1_SCL</text>
<text x="138.5" y="109.4">N/A</text>
<text x="150.4" y="109.4">GND_ANALOG</text>
<text x="36.3" y="117.7">AUD4_RXD</text>
<text x="36.3" y="122.5">AUD4_TXD</text>
<text x="205.3" y="121.3">GND_ANALOG</text>
<text x="36.3" y="127.3">AUD4_TXFS</text>
<text x="212.5" y="130.9">GND_ANALOG</text>
<text x="21.9" y="136.8">GPIO_0_CLKO</text>
<text x="36.3" y="132">AUD4_TXC</text>
<text x="131.3" y="135.6">GND_ANALOG</text>
<text x="198.2" y="138">2.2K</text>
<text x="179.1" y="147.6">0.1UF</text>
<text x="196.3" y="146.4">MIC_DET</text>
<text x="171.9" y="154.7">GND_ANALOG</text>
<text x="105" y="164.3">GND_ANALOG</text>
<text x="174.3" y="197.7">Title</text>
<text x="174.3" y="204.9">Size</text>
<text x="176.7" y="207.3">Custom</text>
<text x="183.8" y="204.9">Document Number</text>
<text x="253.1" y="207.3">0002</text>
<text x="253.1" y="204.9">Rev</text>
<text x="174.3" y="212">Date:</text>
<text x="186.7" y="212">Tuesday, May 01, 2012</text>
<text x="222" y="212">Sheet</text>
<text x="234" y="212">7</text>
<text x="241.1" y="212">of</text>
<text x="248.3" y="212">13</text>
</g>
<g font-size="2.1" fill="#f00">
<text x="92.6" y="40.1" transform="rotate(-90 92.6 40.1)">VDDD</text>
<text x="26.7" y="99.8">MIC_IN_P</text>
<text x="131.8" y="99.8">HP_R</text>
<text x="131.8" y="97.4">HP_L</text>
<text x="26.7" y="102.2">MIC_BIAS</text>
<text x="127.2" y="102.2">HP_VGND</text>
<text x="167.6" y="126.1">MIC_IN_P</text>
<text x="167.6" y="138">MIC_BIAS</text>
</g>
<g font-size="1.7">
<text x="28.2" y="1.8">5</text>
<text x="79.7" y="1.8">4</text>
<text x="131.3" y="1.8">3</text>
<text x="182.8" y="1.8">2</text>
<text x="234.4" y="1.8">1</text>
<text x=".6" y="30.1">D</text>
<text x="260.8" y="30.1">D</text>
<text x=".6" y="82.6">C</text>
<text x="260.8" y="82.6">C</text>
<text x=".6" y="135.2">B</text>
<text x="260.8" y="135.2">B</text>
<text x=".6" y="187.7">A</text>
<text x="260.8" y="187.7">A</text>
<text x="28.2" y="214.2">5</text>
<text x="79.7" y="214.2">4</text>
<text x="131.3" y="214.2">3</text>
<text x="182.8" y="214.2">2</text>
<text x="234.4" y="214.2">1</text>
</g>
</svg>
